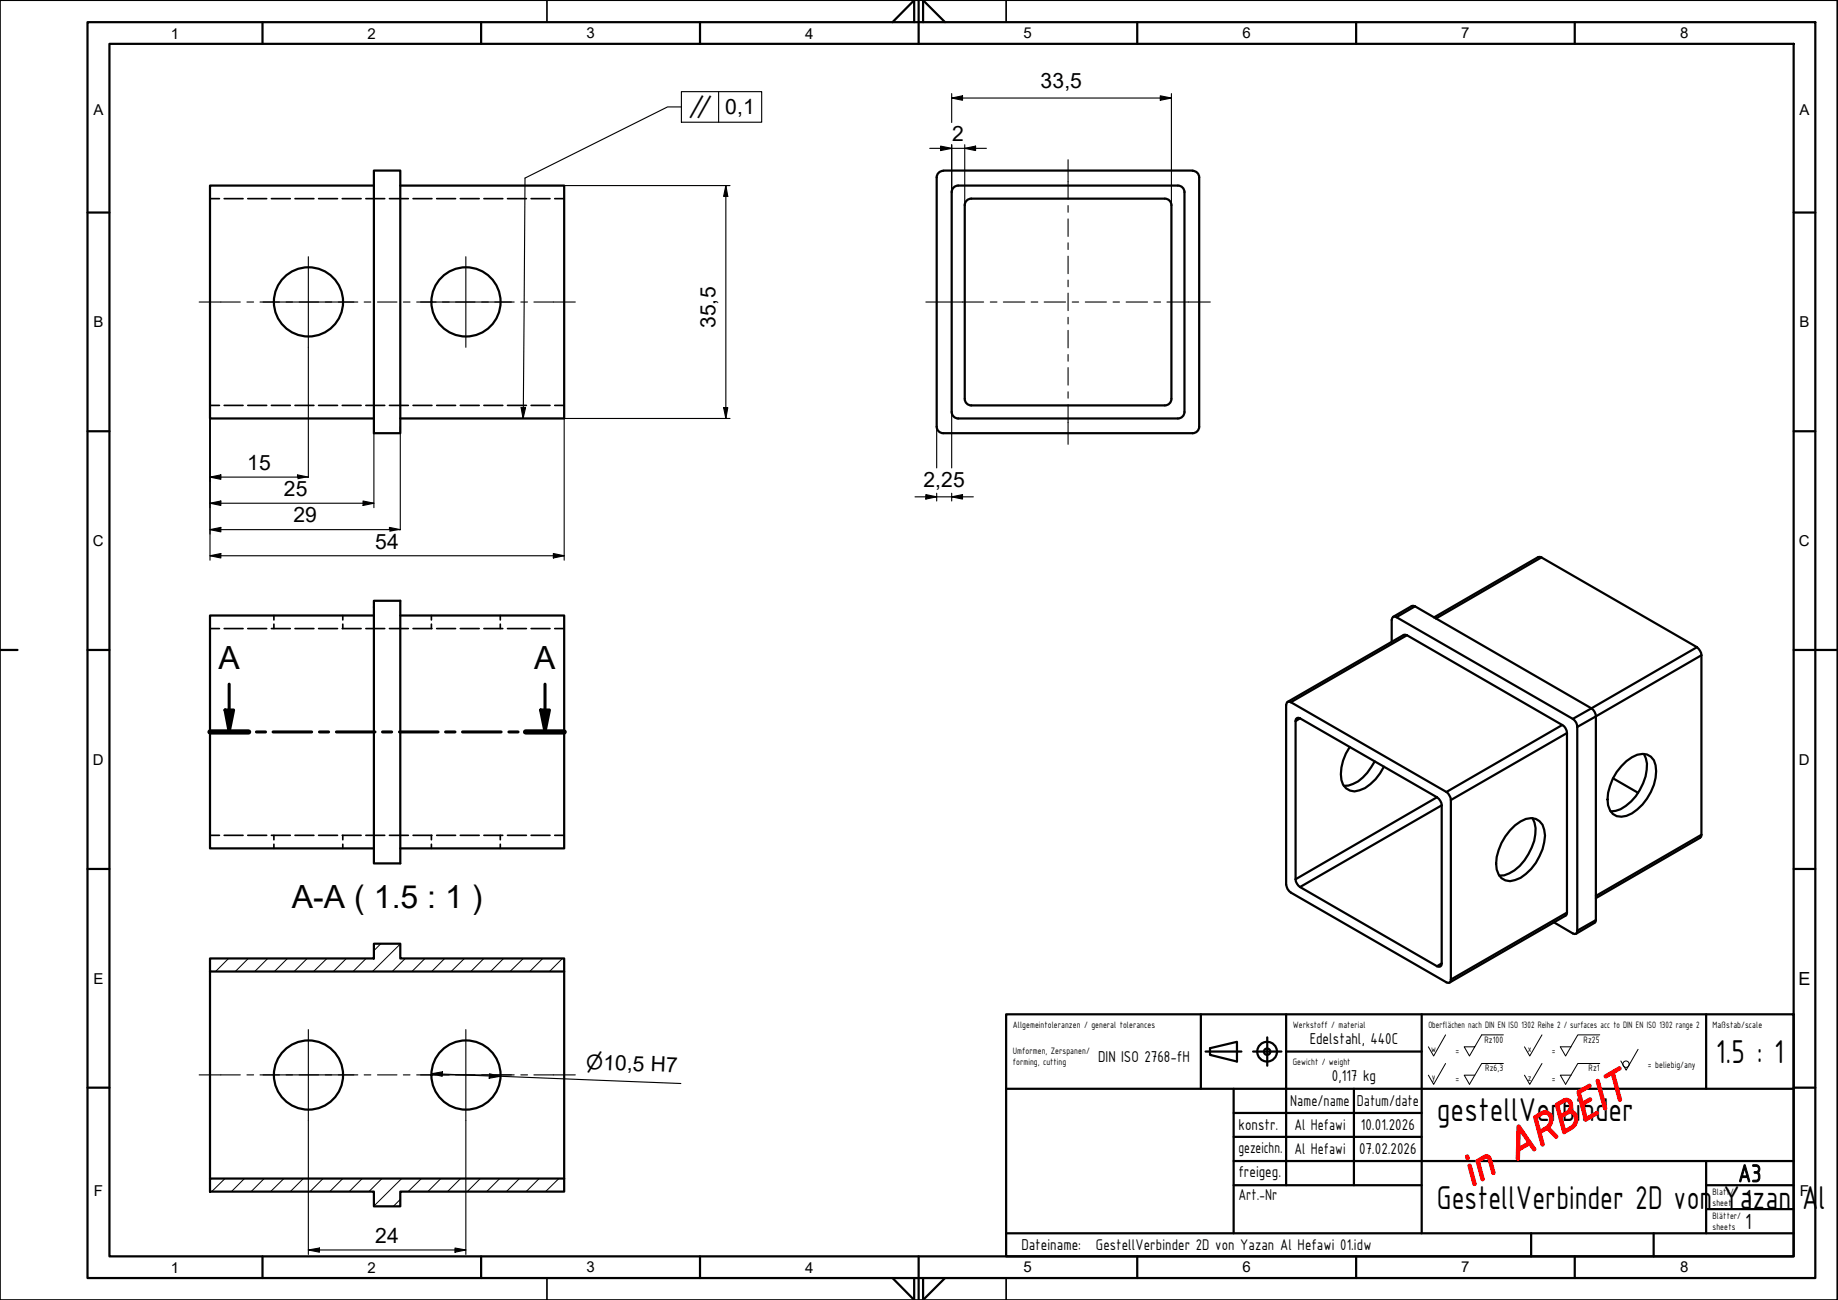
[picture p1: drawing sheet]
<svg xmlns="http://www.w3.org/2000/svg" width="420mm" height="297mm" viewBox="0 0 420 297" stroke-linecap="round" stroke-linejoin="round" font-family="sans-serif">
<!-- layer: Schraffur -->
<g fill="none" stroke="#000" stroke-width=".23">
<path d="M52.3 219l-3 3M56.8 219l-3 3M61.2 219l-3 3M65.7 219l-3 3M70.2 219l-3 3M74.7 219l-3 3M79.2 219l-3 3M83.7 219l-3 3M87.1 215.6l-1.6 1.6M91.5 215.7l-6.3 6.3M92.6 219l-2.9 3M97.2 219l-3 3"/>
<path d="M101.7 219l-3 3M106.2 219l-3.1 3M110.6 219l-3 3M115.1 219l-3 3M119.6 219l-3 3M124.1 219l-3 3M128.6 219l-3 3M51.4 269.3l-3 3M55.9 269.3l-3 3M60.4 269.3l-3 3M64.9 269.3l-3.1 3M69.3 269.3l-2.9 3"/>
<path d="M73.9 269.3l-3 3M78.4 269.3l-3 3M82.8 269.3l-3 3M87.3 269.3l-3 3M91.5 274.1l-1.6 1.5M91.8 269.3l-6.3 6.3M96.3 269.3l-3 3M100.8 269.3l-3 3M105.3 269.3l-3 3M109.8 269.3l-3 3M114.2 269.3l-2.9 3M118.7 269.3l-2.9 3"/>
<path d="M123.3 269.3l-3 3M127.8 269.3l-3.1 3"/>
</g>
<!-- layer: Sichtbare Kanten(CS) -->
<g fill="none" stroke="#000" stroke-width=".51">
<path d="M85.5 39h6v60h-6zM215.6 39a1.49 1.49 0 0 0-1.5 1.5v57a1.49 1.49 0 0 0 1.5 1.5h57a1.49 1.49 0 0 0 1.5-1.5v-57a1.49 1.49 0 0 0-1.5-1.5M215.6 39h57.1M85.5 42.4h-37.5v53.2h37.5M91.5 42.4h37.5v53.2h-37.5M219 42.4h50.2M219 42.4a1.49 1.49 0 0 0-1.4 1.5v50.3M266.3 45.4h-44.3a1.49 1.49 0 0 0-1.5 1.5v44.2M266.3 45.4a1.49 1.49 0 0 1 1.5 1.5v44.2M269.3 42.4a1.49 1.49 0 0 1 1.5 1.5v50.3M217.6 94.1a1.49 1.49 0 0 0 1.4 1.5M219 95.6h50.2"/>
<path d="M220.5 91.1a1.49 1.49 0 0 0 1.5 1.5h44.3M267.8 91.1a1.49 1.49 0 0 1-1.5 1.5M270.8 94.1a1.49 1.49 0 0 1-1.5 1.5M85.5 137.3h6v60h-6zM85.5 140.6h-37.5v53.3h37.5M91.5 140.6h37.5v53.3h-37.5M318.1 146.6v-4.9l.4-.7 .3-.1 40.7 23.4a2.19 2.19 0 0 1 1.1 1.8l-.1 47-.2 .2h-.8l-4.3-2.6M318.5 141l4.2-2.5h.8l40.3 23.3a2.39 2.39 0 0 1 1 1.9v46.5l-.3 .7-4.2 2.4M327.8 141.1l23.8-13.8 .4-.1 35.9 20.7a2.7 2.7 0 0 1 1 1.8v41.5l-24.1 14M294.3 160.4l.8 .1 35.5 20.5a2.7 2.7 0 0 1 1.1 1.8v41l-.1 .5-.3 .2h-.7l-35.5-20.6a2.49 2.49 0 0 1-1.1-1.8v-41zM294.3 160.4l26.9-15.4 35.9 20.7a2.23 2.23 0 0 1 1.1 1.8l-.1 41.5-26.8 15.5M296.5 164.1h.7l31.3 18.1a2.49 2.49 0 0 1 1.1 1.8v36.1l-.1 .5-.3 .2h-.7l-31.3-18.1a2.41 2.41 0 0 1-1-1.8v-36.1v-.5z"/>
<path d="M308.5 170.7a9.5 9.5 0 0 0-1.5 8.6 2.97 2.97 0 0 0 3.8 1.3 10.1 10.1 0 0 0 5.6-5.4M314.3 174a9.9 9.9 0 0 1-6.1 5.5l-1 .1M368.7 177.8l5.8 3.4M370.6 175.1a7.3 7.3 0 0 1 4.9-2.8 2.91 2.91 0 0 1 3 2.6 11.5 11.5 0 0 1-6.7 11.5 3 3 0 0 1-4.2-2.4 11.5 11.5 0 0 1 3-8.9zM375.8 172.3a6.4 6.4 0 0 1 .4 5.1 11.9 11.9 0 0 1-5.7 7.5l-1.2 .4-1.1 .1M345.2 189.7a7.3 7.3 0 0 1 4.8-2.8 3 3 0 0 1 3 2.7 10.4 10.4 0 0 1-1.9 7.6 9.1 9.1 0 0 1-5.9 4.1 3 3 0 0 1-3.1-2.6 11.5 11.5 0 0 1 3.1-9zM350.3 186.9a8.6 8.6 0 0 1-.9 8.3 9.7 9.7 0 0 1-5.5 4.8l-1.2 .1M48 219h37.5v-3.4h6v3.4h37.5v3h-81zM48 222v47.3M129 222v47.3M48 269.3h81v3h-37.5v3.3h-6v-3.3h-37.5z"/>
<circle cx="70.5" cy="69" r="7.9"/>
<circle cx="106.5" cy="69" r="7.9"/>
<circle cx="70.5" cy="245.6" r="7.9"/>
<circle cx="106.5" cy="245.6" r="7.9"/>
</g>
<!-- layer: Verdeckte Kanten(HTW) -->
<g fill="none" stroke="#000" stroke-width=".38">
<path d="M48 45.4h2.2M51.2 45.4h4.4M56.6 45.4h4.4M62 45.4h4.4M67.4 45.4h4.4M72.8 45.4h4.4M78.2 45.4h4.3M83.6 45.4h4.3M89 45.4h4.3M94.4 45.4h4.3M99.8 45.4h4.3M105.2 45.4h4.3"/>
<path d="M110.6 45.4h4.3M116 45.4h4.3M121.4 45.4h4.3M126.8 45.4h2.2M48 92.6h2.2M51.2 92.6h4.4M56.6 92.6h4.4M62 92.6h4.4M67.4 92.6h4.4M72.8 92.6h4.4M78.2 92.6h4.3M83.6 92.6h4.3"/>
<path d="M89 92.6h4.3M94.4 92.6h4.3M99.8 92.6h4.3M105.2 92.6h4.3M110.6 92.6h4.3M116 92.6h4.3M121.4 92.6h4.3M126.8 92.6h2.2M48 143.6h2.2M51.2 143.6h4.4M56.6 143.6h4.4M62 143.6h4.4"/>
<path d="M62.6 140.6v1.1M62.6 142.6v1M67.4 143.6h4.4M72.8 143.6h4.4M78.2 143.6h4.3M78.4 140.6v1.1M78.4 142.6v1M83.6 143.6h4.3M89 143.6h4.3M94.4 143.6h4.3M98.6 140.6v1.1M98.6 142.6v1"/>
<path d="M99.8 143.6h4.3M105.2 143.6h4.3M110.6 143.6h4.3M114.4 140.6v1.1M114.4 142.6v1M116 143.6h4.3M121.4 143.6h4.3M126.8 143.6h2.2M48 190.9h2.2M51.2 190.9h4.4M56.6 190.9h4.4M62 190.9h4.4"/>
<path d="M62.6 190.9v1M62.6 192.9v1M67.4 190.9h4.4M72.8 190.9h4.4M78.2 190.9h4.3M78.4 190.9v1M78.4 192.9v1M83.6 190.9h4.3M89 190.9h4.3M94.4 190.9h4.3M98.6 190.9v1M98.6 192.9v1"/>
<path d="M99.8 190.9h4.3M105.2 190.9h4.3M110.6 190.9h4.3M114.4 190.9v1M114.4 192.9v1M116 190.9h4.3M121.4 190.9h4.3M126.8 190.9h2.2"/>
</g>
<!-- layer: Sichtbare tangentiale Kanten(HTW) -->
<g fill="none" stroke="#000" stroke-width=".51">
<path d="M323.5 138.5l-4.3 2.5M352.4 127.4l-24.2 13.9M321.6 145.1l-26.5 15.4M387.9 147.9l-28.4 16.4M388.9 149.7l-28.3 16.4M297.2 164.1l-1 .7M357.1 165.7l-26.5 15.3M358.2 167.5l-26.5 15.3M328.5 182.2l-32.3 18.7M329.6 184l-32.4 18.7M388.9 190.7l-24.1 14M358.2 208.5l-26.5 15.3"/>
<path d="M364.8 210.2l-4.2 2.4M329.6 220.1l-1.1 .7"/>
</g>
<!-- layer: Schnittansichtslinien(CS) -->
<g fill="none" stroke="#000" stroke-width=".7">
<path d="M52.4 156.3v10.9M124.6 156.3v10.9M48 167.2h8.8M51.4 162.2h2l-1 5zM58.6 167.2h2.1M62.4 167.2h8.8M73 167.2h2.1M76.9 167.2h8.8M87.4 167.2h2.1M91.3 167.2h8.8M101.9 167.2h2.1M105.7 167.2h8.9"/>
<path d="M116.3 167.2h2.1M120.1 167.2h8.9M123.6 162.2h2l-1 5z"/>
</g>
<path d="M48 167.2h8.8M120.1 167.2h8.9" fill="none" stroke="#000" stroke-width="1.2"/>
<path d="M51.4 162.2h2l-1 5zM123.6 162.2h2l-1 5z" fill="#000"/>
<!-- layer: Skizziergeometrie(CS) -->
<g fill="none" stroke="#000" stroke-width=".51">
<path d="M20 5.1h395v286.9h-395zM25 10h385v277.1h-385zM60 5.1v4.9M110 5.1v4.9M160 5.1v4.9M204 5.1l5-5.1v5.1M210 0v10M211 5.1v-5.1l5 5.1M260 5.1v4.9M310 5.1v4.9M360 5.1v4.9M20 48.6h5"/>
<path d="M410 48.6h5M20 98.5h5M410 98.5h5M0 148.5h4M20 148.5h5M410 148.5h10M20 198.6h5M410 198.6h5M20 248.5h5M410 248.5h5M60 287.1v4.9M110 287.1v4.9"/>
<path d="M160 287.1v4.9M204 292l5 5v-5M210 287.1v9.9M211 292v5l5-5M260 287.1v4.9M310 287.1v4.9M360 287.1v4.9"/>
</g>
<path d="M0 0h420v297h-420zM125 0v5.1M230 0v5.1M125 292v5M230 292v5" fill="none" stroke="#000" stroke-width=".38"/>
<!-- layer: Titel (ISO) -->
<g fill="none" stroke="#000" stroke-width=".51">
<path d="M230 231.8h180v55.3h-180zM274.5 231.8v17M276.6 239.5l6.2-1.5v4.6l-6.2-1.6zM289.7 237v6.5M294 231.8v39M325 231.8v50M390 231.8v17M230 248.8h180M275.6 240.3h8.2M282 259.8h43M282 254.3h43M282 248.8v33"/>
<path d="M286.4 240.3h6.5M294 240.3h31M309.5 248.8v22M282 270.8h43M282 265.3h128M390 276.3h20M390 270.8h20M390 265.3v16.5M230 281.8h180M350 281.8v5.3M378 281.8v5.3"/>
<circle cx="289.7" cy="240.3" r="2.25"/>
<circle cx="289.7" cy="240.3" r=".73"/>
</g>
<g fill="none" stroke="#000" stroke-width=".23">
<path d="M330.5 236.5l-2.8 4.8-1.2-2.1M343.7 236.5h-5l-2.8 4.8-1.2-2.1h2.4M352.5 236.5l-2.8 4.8-1.2-2.1M365.7 236.5h-5l-2.8 4.8-1.2-2.1h2.5M374.5 239.8l-2.8 4.7-1.2-2.1M330.5 243l-2.8 4.8-1.2-2.1M343.7 243h-5l-2.8 4.8-1.2-2.1h2.4M352.5 243l-2.8 4.8-1.2-2.1M365.7 243h-5l-2.8 4.8-1.2-2.1h2.5"/>
<circle cx="371.7" cy="243.2" r=".73"/>
</g>
<g fill="none" stroke="#000" stroke-width=".25">
<path d="M212.5 33.9h13M215 33.4l2.6 .5-2.6 .5zM217.6 22.4l2.4-.5v1zM217.6 21.4v6.6M217.6 33.1v10.8M217.6 22.4h50.2M220.5 33.9l2.5-.5v1zM220.5 33.1v13.7M265.2 21.9l2.6 .5-2.6 .5zM267.8 21.4v25.4M91.5 42.4h75.4M165.9 42.4l.5 2.5h-1z"/>
<path d="M165.9 42.4v53.2M70.5 79.4v29.6M48 94.2v33.8M85.5 95.6v20.4M91.5 95.6h75.4M91.5 97.5v23.5M129 94.2v33.8M165.4 93.1h1l-.5 2.5zM214.1 97.5v9.4M217.6 94.2v12.7M48 115l2.5-.5v1zM48 109l2.5-.5v1z"/>
<path d="M48 115h37.5M48 109h22.5M68 109v-.5l2.5 .5M83 114.5l2.5 .5-2.5 .5zM209.2 113.5h13.3M211.6 113l2.5 .5-2.5 .5zM214.1 112.7v1.8M217.6 113.5l2.4-.5v1zM217.6 112.7v1.8M48 121l2.5-.5v1zM48 127l2.5-.5v1zM48 121h43.5"/>
<path d="M48 127h81M89 121v-.5l2.5 .5M126.5 126.5l2.5 .5-2.5 .5zM70.5 256v30.6M98.6 245.3l2.6-.4-.1 1zM98.6 245.3l57 2.3M106.5 256v30.6M111.9 245.3l2.5 .6-2.6 .5zM70.5 285.6l2.5-.4v.9zM70.5 285.6h36M104 285.2l2.5 .4-2.5 .5z"/>
</g>
<g fill="#000">
<path d="M215 33.4l2.6 .5-2.6 .5zM217.6 22.4l2.4-.5v1zM220.5 33.9l2.5-.5v1zM265.2 21.9l2.6 .5-2.6 .5zM165.9 42.4l.5 2.5h-1zM165.4 93.1h1l-.5 2.5zM48 115l2.5-.5v1zM48 109l2.5-.5v1zM68 108.5l2.5 .5-2.5 .5zM83 114.5l2.5 .5-2.5 .5zM211.6 113l2.5 .5-2.5 .5zM217.6 113.5l2.4-.5v1z"/>
<path d="M48 121l2.5-.5v1zM48 127l2.5-.5v1zM89 120.5l2.5 .5-2.5 .5zM126.5 126.5l2.5 .5-2.5 .5zM98.6 245.3l2.6-.4-.1 1zM111.9 245.3l2.5 .6-2.6 .5zM70.5 285.6l2.5-.4v.9zM104 285.2l2.5 .4-2.5 .5z"/>
</g>
<!-- layer: Symbole(HTW) -->
<path d="M155.8 24.4h-3.2l-32.6 16.3-.2 28.2M155.8 20.9h18.3v7h-18.3zM164.3 20.9v7M119.8 69.1l-.2 26.5M119.1 93.1h1l-.5 2.5z" fill="none" stroke="#000" stroke-width=".25"/>
<path d="M119.1 93.1h1l-.5 2.5z" fill="#000"/>
<!-- layer: Mittelpunktmarkierung(HTW) -->
<path d="M70.5 58.7v20.7M106.5 58.7v20.7M60.1 69h20.8M96.1 69h20.8M70.5 235.3v20.7M106.5 235.3v20.7M60.1 245.6h20.8M96.1 245.6h20.8" fill="none" stroke="#000" stroke-width=".25"/>
<!-- layer: Mittellinie(HTW) -->
<g fill="none" stroke="#000" stroke-width=".25">
<path d="M244.2 36.5v9M244.2 47v1.5M244.2 50v4M244.2 55.5v1.5M244.2 58.5v4M45.5 69h9.4M56.5 69h1.5M59.4 69h4.5M65.4 69h1.5M68.4 69h4.4M74.4 69h1.4M77.3 69h4.5"/>
<path d="M83.2 69h1.6M86.3 69h4.4M92.2 69h1.5M95.2 69h4.5M101.2 69h1.5M104.1 69h4.5M110.1 69h1.5M113.1 69h4.4M119.1 69h1.5M122 69h9.5M211.6 69h13.3M226.4 69h1.5"/>
<path d="M229.4 69h4.9M235.7 69h1.5M238.7 69h4.9M244.2 64v1.5M244.2 67v4M244.2 72.5v1.5M244.2 75.5v4M245.1 69h1.5M248.1 69h4.8M254.4 69h1.5M257.4 69h4.9M263.8 69h1.5"/>
<path d="M266.8 69h9.9M244.2 81v1.5M244.2 84v4M244.2 89.5v1.5M244.2 92.5v9M45.5 245.6h9.4M56.5 245.6h1.5M59.4 245.6h4.5M65.4 245.6h1.5M68.4 245.6h4.4M74.4 245.6h1.4M77.3 245.6h4.5"/>
<path d="M83.2 245.6h1.6M86.3 245.6h4.4M92.2 245.6h1.5M95.2 245.6h4.5M101.2 245.6h1.5M104.1 245.6h4.5M110.1 245.6h1.5M113.1 245.6h4.4M119.1 245.6h1.5M122 245.6h9.5"/>
</g>
<text font-size="10.7" fill="#f00" x="336.2" y="271.4" transform="rotate(-30 336.2 271.4)">in ARBEIT</text>
<g font-size="8.1">
<text x="392.2" y="242.9">1.5 : 1</text>
<text x="328.5" y="256.1">gestellVerbinder</text>
<text x="328.5" y="276.1">GestellVerbinder 2D von</text>
<text x="394" y="276.1">Yazan</text>
<text x="412" y="276.1">A</text>
<text x="415.7" y="276.1">l H</text>
</g>
<g font-size="7.3">
<text x="50" y="152.8">A</text>
<text x="122.1" y="152.8">A</text>
<text x="66.7" y="207.6">A-A ( 1.5 : 1 )</text>
</g>
<text font-size="6.1" x="397.3" y="270.1">A3</text>
<g font-size="5.4">
<text x="399" y="275.3">1</text>
<text x="399" y="280.8">1</text>
</g>
<g font-size="4.8">
<text x="237.9" y="20.1">33,5</text>
<text x="165.8" y="26.1">0,1</text>
<text x="217.7" y="32.3">2</text>
<text x="163.6" y="75" transform="rotate(-90 163.6 75)">35,5</text>
<text x="56.5" y="107.4">15</text>
<text x="64.9" y="113.3">25</text>
<text x="211.1" y="111.2">2,25</text>
<text x="67.1" y="119.4">29</text>
<text x="85.8" y="125.3">54</text>
<text x="85.8" y="284">24</text>
</g>
<g font-size="4.6">
<text x="157.3" y="27">∥</text>
<text x="133.9" y="244.2" transform="rotate(2 133.9 244.2)">⌀10,5 H7</text>
</g>
<text font-size="4.1" x="411.1" y="225">E</text>
<g font-size="3.9">
<text x="299.4" y="238.6">Edelstahl, 440C</text>
<text x="251" y="242.6">DIN ISO 2768-fH</text>
<text x="304.5" y="246.9">0,117 kg</text>
<text x="295" y="252.8">Name/name</text>
<text x="310.1" y="252.8">Datum/date</text>
<text x="283.1" y="258.3">konstr.</text>
<text x="283.1" y="263.4">gezeichn.</text>
<text x="310.7" y="263.8">07.02.2026</text>
<text x="311.1" y="258.3">10.01.2026</text>
<text x="283.1" y="268.9">freigeg.</text>
<text x="283.1" y="274.2">Art.-Nr</text>
<text x="233.5" y="285.7">Dateiname:</text>
</g>
<g font-size="3.8">
<text x="295.9" y="258.3">Al Hefawi</text>
<text x="295.9" y="263.8">Al Hefawi</text>
<text x="250.5" y="285.7">GestellVerbinder 2D von Yazan Al Hefawi 01.idw</text>
</g>
<g font-size="3.4">
<text x="39.1" y="8.8">1</text>
<text x="84" y="8.8">2</text>
<text x="134" y="8.7">3</text>
<text x="184" y="8.8">4</text>
<text x="234" y="8.7">5</text>
<text x="284" y="8.7">6</text>
<text x="334" y="8.7">7</text>
<text x="384" y="8.7">8</text>
<text x="21.3" y="26.3">A</text>
<text x="411.4" y="26.3">A</text>
<text x="21.3" y="74.8">B</text>
<text x="411.4" y="74.8">B</text>
<text x="21.2" y="124.8">C</text>
<text x="411.2" y="124.8">C</text>
<text x="21.2" y="174.8">D</text>
<text x="411.2" y="174.8">D</text>
<text x="21.3" y="224.8">E</text>
<text x="21.5" y="273.3">F</text>
<text x="411.4" y="273.3">F</text>
<text x="39.1" y="290.8">1</text>
<text x="84" y="290.8">2</text>
<text x="134" y="290.8">3</text>
<text x="184" y="290.8">4</text>
<text x="234" y="290.8">5</text>
<text x="284" y="290.8">6</text>
<text x="334" y="290.8">7</text>
<text x="384" y="290.8">8</text>
</g>
<g font-size="2.3">
<text x="231.5" y="234.8">Allgemeintoleranzen / general tolerances</text>
<text x="295.5" y="234.8">Werkstoff / material</text>
<text x="326.5" y="234.8">Oberflächen nach DIN EN ISO 1302 Reihe 2 / surfaces acc to DIN EN ISO 1302 range 2</text>
<text x="339.3" y="238.3">Rz100</text>
<text x="362" y="238.3">Rz25</text>
<text x="391.5" y="234.8">Maßstab/scale</text>
<text x="231.5" y="240.8">Umformen, Zerspanen/</text>
<text x="231.5" y="243.3">forming, cutting</text>
<text x="295.5" y="243.3">Gewicht / weight</text>
<text x="327.2" y="240.4">w</text>
<text x="332.7" y="240.8">=</text>
<text x="339.5" y="244.7">Rz6,3</text>
<text x="349.2" y="240.4">x</text>
<text x="354.7" y="240.8">=</text>
<text x="363.2" y="244.8">Rz1</text>
<text x="376.7" y="244">= beliebig/any</text>
<text x="327.3" y="246.7">y</text>
<text x="332.7" y="247.3">=</text>
<text x="349.2" y="246.9">z</text>
<text x="354.7" y="247.3">=</text>
<text x="391.5" y="273">Blatt/</text>
<text x="391.5" y="275.6">sheet</text>
<text x="391.5" y="278.4">Blätter/</text>
<text x="391.5" y="281.1">sheets</text>
</g>
</svg>
